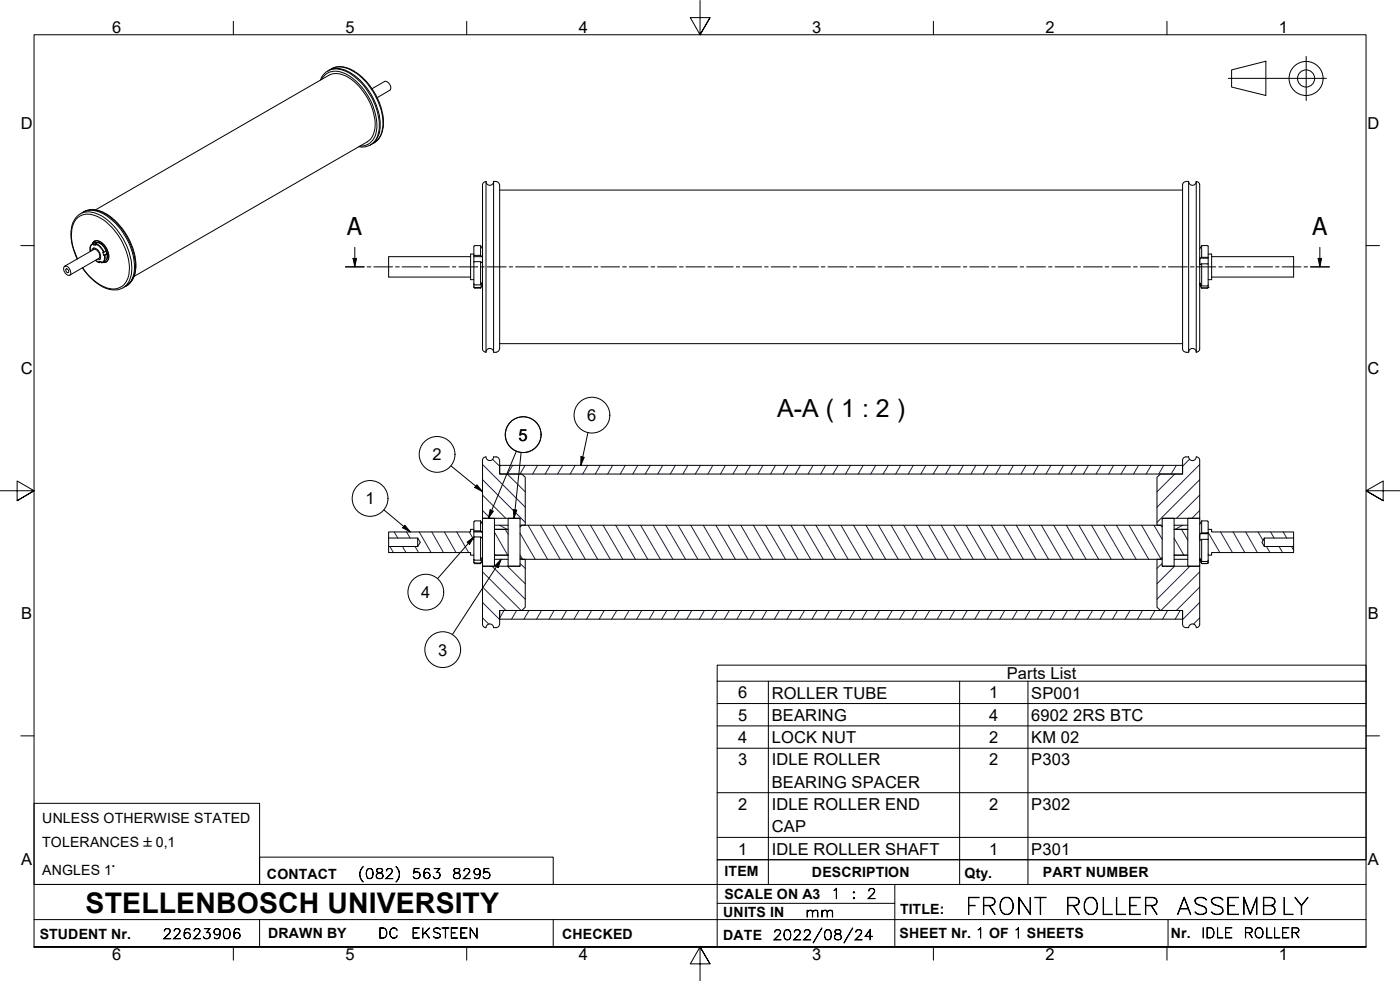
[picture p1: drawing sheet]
<svg xmlns="http://www.w3.org/2000/svg" width="410mm" height="287mm" viewBox="0 0 410 287" stroke-linecap="round" stroke-linejoin="round" font-family="sans-serif">
<!-- layer: Hatch -->
<g fill="none" stroke="#1e1e47" stroke-width=".29">
<path d="M141.3 136l12.5 12.5M144.2 134.4l2.1 2.1 .1-.3M148.5 138.8l5.3 5.2M150.1 136.2l-1.5 2.6M153.7 136.2l-1.4 2.6M157.4 136.2l-1.4 2.6M161.1 136.2l-1.5 2.6M164.8 136.2l-1.5 2.6M168.4 136.2l-1.5 2.6M172.1 136.2l-1.5 2.6M175.8 136.2l-1.5 2.6M179.4 136.2l-1.5 2.6"/>
<path d="M183.1 136.2l-1.5 2.6M186.8 136.2l-1.5 2.6M190.4 136.2l-1.5 2.6M194.1 136.2l-1.5 2.6M197.7 136.2l-1.4 2.6M201.4 136.2l-1.4 2.6M205.1 136.2l-1.5 2.6M208.7 136.2l-1.4 2.6M212.4 136.2l-1.5 2.6M216.1 136.2l-1.5 2.6M219.8 136.2l-1.6 2.6M223.4 136.2l-1.5 2.6"/>
<path d="M227.1 136.2l-1.5 2.6M230.8 136.2l-1.5 2.6M234.4 136.2l-1.5 2.6M238.1 136.2l-1.5 2.6M241.7 136.2l-1.4 2.6M245.4 136.2l-1.5 2.6M249 136.2l-1.4 2.6M252.7 136.2l-1.4 2.6M256.4 136.2l-1.4 2.6M260.1 136.2l-1.5 2.6M263.7 136.2l-1.4 2.6M267.4 136.2l-1.5 2.6"/>
<path d="M271.1 136.2l-1.5 2.6M274.8 136.2l-1.6 2.6M278.4 136.2l-1.5 2.6M282.1 136.2l-1.5 2.6M285.8 136.2l-1.5 2.6M289.4 136.2l-1.5 2.6M293.1 136.2l-1.5 2.6M296.7 136.2l-1.4 2.6M300.4 136.2l-1.4 2.6M304 136.2l-1.4 2.6M307.7 136.2l-1.4 2.6M311.4 136.2l-1.5 2.6"/>
<path d="M315.1 136.2l-1.5 2.6M318.7 136.2l-1.5 2.6M322.4 136.2l-1.5 2.6M326.1 136.2l-1.5 2.6M329.8 136.2l-1.6 2.6M333.4 136.2l-1.5 2.6M337.1 136.2l-1.5 2.6M340.7 136.2l-1.4 2.6M344 138.8l-5.2 5.2M344.4 136.2l-1.5 2.6M348.3 134.4l-2 2.1M351.3 136l-12.5 12.5"/>
<path d="M114.2 160l1 1.7M115.4 155.7l1.1 1.8M117.9 160l1 1.7M119.1 155.7l1 1.8M121.5 160l1.1 1.7M122.7 155.7l3.5 6M126.4 155.7l3.5 6M130.1 155.7l3.4 6M133.7 155.7l3.5 6M137.4 155.7l1.3 2.4M141.3 149.4l2.3 2.3M141.3 144.9l6.8 6.8"/>
<path d="M141.3 140.4l12.5 12.5M144.8 155.8l3.9 6.7M146.3 153.7l2.2 1.3M148 155l.8 1.4M152.3 156.1l4.4 7.6M154.6 153.7l5.7 10M158.2 153.7l5.8 10M161.9 153.7l5.8 10M165.6 153.7l5.8 10M169.2 153.7l5.8 10M172.9 153.7l5.8 10M176.6 153.7l5.8 10"/>
<path d="M180.3 153.7l5.8 10M183.9 153.7l5.8 10M187.6 153.7l5.8 10M191.3 153.7l5.7 10M194.9 153.7l5.8 10M198.6 153.7l5.7 10M202.2 153.7l5.8 10M205.9 153.7l5.8 10M209.6 153.7l5.7 10M213.2 153.7l5.8 10M216.9 153.7l5.8 10M220.6 153.7l5.8 10"/>
<path d="M224.2 153.7l5.8 10M227.9 153.7l5.8 10M231.6 153.7l5.8 10M235.3 153.7l5.7 10M238.9 153.7l5.8 10M242.6 153.7l5.7 10M246.3 153.7l5.7 10M249.9 153.7l5.8 10M253.6 153.7l5.7 10M257.2 153.7l5.8 10M260.9 153.7l5.8 10M264.6 153.7l5.7 10"/>
<path d="M268.2 153.7l5.8 10M271.9 153.7l5.8 10M275.6 153.7l5.8 10M279.3 153.7l5.7 10M282.9 153.7l5.8 10M286.6 153.7l5.8 10M290.3 153.7l5.7 10M293.9 153.7l5.8 10M297.6 153.7l5.7 10M301.2 153.7l5.8 10M304.9 153.7l5.8 10M308.5 153.7l5.8 10"/>
<path d="M312.2 153.7l5.8 10M315.9 153.7l5.8 10M319.6 153.7l5.8 10M323.2 153.7l5.8 10M326.9 153.7l5.8 10M330.6 153.7l5.8 10M334.3 153.7l5.6 9.9M337.9 153.7l2.4 4.2M343.8 157.6l2.8 4.9M345.9 155l1.9 3.1M346.3 153.7l-2.2 1.3M351.3 149.4l-2.3 2.3"/>
<path d="M351.3 144.9l-6.8 6.8M351.3 140.4l-12.5 12.5M353.8 155.8l3.4 5.9M357.4 155.7l3.5 6M361.1 155.7l3.4 6M364.7 155.7l3.5 6M368.4 155.7l1.4 2.5M370.8 160l1.1 1.7M372 155.7l1.1 1.8M374.5 160l1 1.7M375.7 155.7l1 1.8M378.1 160l.7 1.1"/>
<path d="M141.3 176.4l5 5M141.3 171.8l6.8 6.9M141.3 167.4l11.3 11.3M144.1 165.7l9.7 9.7M144.8 162.1l.2 .4M147.6 178.7l-1.3 2.2M148.6 165.7l5.2 5.2M148.7 162.5h.1M151.3 178.7l-1.5 2.5M152.3 164.9l1.5 1.5M152.3 162.4l.7 1.3M154.9 178.7l-1.5 2.5"/>
<path d="M158.6 178.7l-1.5 2.5M162.2 178.7l-1.4 2.5M165.9 178.7l-1.4 2.5M169.5 178.7l-1.4 2.5M173.2 178.7l-1.4 2.5M176.9 178.7l-1.4 2.5M180.6 178.7l-1.5 2.5M184.2 178.7l-1.4 2.5M187.9 178.7l-1.5 2.5M191.6 178.7l-1.5 2.5M195.3 178.7l-1.6 2.5M198.9 178.7l-1.5 2.5"/>
<path d="M202.6 178.7l-1.5 2.5M206.2 178.7l-1.4 2.5M209.9 178.7l-1.5 2.5M213.6 178.7l-1.5 2.5M217.2 178.7l-1.4 2.5M220.9 178.7l-1.4 2.5M224.5 178.7l-1.4 2.5M228.2 178.7l-1.4 2.5M231.9 178.7l-1.5 2.5M235.6 178.7l-1.5 2.5M239.2 178.7l-1.5 2.5M242.9 178.7l-1.5 2.5"/>
<path d="M246.6 178.7l-1.5 2.5M250.3 178.7l-1.6 2.5M253.9 178.7l-1.5 2.5M257.6 178.7l-1.5 2.5M261.2 178.7l-1.4 2.5M264.9 178.7l-1.5 2.5M268.5 178.7l-1.4 2.5M272.2 178.7l-1.4 2.5M275.9 178.7l-1.5 2.5M279.5 178.7l-1.4 2.5M283.2 178.7l-1.5 2.5M286.9 178.7l-1.5 2.5"/>
<path d="M290.6 178.7l-1.5 2.5M294.2 178.7l-1.5 2.5M297.9 178.7l-1.5 2.5M301.6 178.7l-1.5 2.5M305.2 178.7l-1.5 2.5M308.9 178.7l-1.5 2.5M312.5 178.7l-1.4 2.5M316.2 178.7l-1.4 2.5M319.9 178.7l-1.5 2.5M323.5 178.7l-1.4 2.5M327.2 178.7l-1.4 2.5M330.9 178.7l-1.5 2.5"/>
<path d="M334.5 178.7l-1.4 2.5M338.2 178.7l-1.5 2.5M340.3 164.9l-1.5 1.5M341.9 178.7l-1.5 2.5M343.8 162.5h.1M343.9 165.7l-5.1 5.2M345.6 178.7l-1.5 2.5M348.4 165.7l-9.6 9.7M351.3 176.4l-5 5M351.3 171.8l-6.9 6.9M351.3 167.4l-11.4 11.3M353.8 162.2l.1 .3"/>
<path d="M141.3 180.9l1.8 1.8M351.3 180.9l-1.9 1.8"/>
</g>
<!-- layer: Visible Edges(ISO) -->
<g fill="none" stroke="#000" stroke-width=".29">
<path d="M93.8 23.4a5.4 5.4 0 0 1 7.9-2.6 18.6 18.6 0 0 1 9.5 17.4 5.2 5.2 0 0 1-6.2 4.7M96.6 20.4a6.1 6.1 0 0 1 7 .6 19.5 19.5 0 0 1 8.5 15.6 5.8 5.8 0 0 1-2.9 5.4M97 20.1a6.8 6.8 0 0 1 7.4 1.2 19 19 0 0 1 7.8 16.1l-.4 1.7a4.8 4.8 0 0 1-2.3 2.7M108.9 26l3.7-2.2a1.73 1.73 0 0 1 1.5 2.6l-3.7 2.2M141.3 54.1v48a.98 .98 0 0 0 1 1M142.3 53.1v50a1.11 1.11 0 0 1 1.1-1.1 1.11 1.11 0 0 1 1.1 1.1M144.5 53.1a1.13 1.13 0 0 1-1.1 1.1 1.13 1.13 0 0 1-1.1-1 .98 .98 0 0 0-1 .9M145.3 53.2a.98 .98 0 0 1 .9 .9M145.3 53.1h-.8v50h.8M146.3 55.6h200M146.3 54.1v48M346.3 54.1v48a.98 .98 0 0 0 .9 1"/>
<path d="M347.2 53.2a.98 .98 0 0 0-.9 .9M347.3 53.1h.7v50h-.7M348 53.1a1.13 1.13 0 0 0 1.2 1.1 1.13 1.13 0 0 0 1.1-1 .98 .98 0 0 1 1 .9M350.3 53.1v50a1.11 1.11 0 0 0-1.1-1.1 1.11 1.11 0 0 0-1.2 1.1M351.3 54.1v48a.98 .98 0 0 1-1 1M18.7 78.1a1.19 1.19 0 0 1 1.8 .9 .89 .89 0 0 1 .3 1 .89 .89 0 0 1-.9 .6 2.22 2.22 0 0 1-1.2-2.5zM18.9 77.9l8.5-4.9a1.7 1.7 0 0 1 1.5 2.6l-8.5 4.9M19.3 78.8a.65 .65 0 0 1 .7 .3 .65 .65 0 0 1-.1 .7l-.6-.5zM22.6 75.8a13.9 13.9 0 0 1-1.3-10.4 4.9 4.9 0 0 1 6.9-2.9 18.2 18.2 0 0 1 9.6 11.2 10.3 10.3 0 0 1-.8 9.8 6.1 6.1 0 0 1-7.7 0l-3.1-2.5-2.1-2.6M23.9 62.4a6.1 6.1 0 0 1 7 .5 18.7 18.7 0 0 1 8.3 17.4l-.8 2-.9 1-1.1 .7M24.3 62.1a6.9 6.9 0 0 1 7.6 1 18.7 18.7 0 0 1 7.8 16l-.1 .5a5.6 5.6 0 0 1-2.8 4.2M26.9 73.4a.94 .94 0 0 1 .8-.8 .94 .94 0 0 1 .9 .6 1.8 1.8 0 0 1 .3 2.8h-.5"/>
<path d="M27.1 71.4a1.44 1.44 0 0 1 2.4-.5 4.8 4.8 0 0 1 2.1 5.3l-.4 .5-1 .1M27.1 71.4a1.63 1.63 0 0 0-.6 2.1M27.6 72.5l-.4 .2M27.7 70.6l-.6 .8M27.9 76.2l1.2 .7M28 61.4l68.3-39.4a6.2 6.2 0 0 1 6.7 1.3 17.5 17.5 0 0 1 6.8 14.3l-1 2.7-1.3 1.2-68.3 39.4M28 70.9l-.9 .5M28 71.4l-.6 .3M28.1 70.9a3.7 3.7 0 0 1 3.1 4.9M28.3 71.2l-.3-.3-.6 .4v.4l.7 .1-.1-.4 .6-.5 .9 .4 1 1.2 .6 .9-1 .4 .3 1 1-.4-.2-.2-.8 .6M28.9 71l.2 .1M29.1 71l.1 .2"/>
<path d="M29.4 71.3l.6 .3M29.5 75.8l-.4 .2M29.6 76.6l-.5 .2-.1-.3h.6l.1 .4 .5-.1M29.6 71.3h-.1M31 73.5l.2 .7M31.2 76.7l-1 .1M31.4 74.4l-.1 1.2a1.53 1.53 0 0 1-1.1 1.2M31.4 75.4h.1M31.4 75.1l.1 .1M31.4 74.1v.7M31.4 75.2v.1M31.5 74.6l-.1 .1"/>
<path d="M137.8 75.1h-24v6h24M138.7 74.9l2-.1 .5 .3h-2.5M138.7 74.9v1.8M138.7 72.1v2.8M138.7 76.7v6.4M138.7 74.4h-.9v7.5h.9M140.7 71.9h-1.7l-.2 .2M140.7 71.9v2.9M140.7 76.6v6.8M140.7 71.9l.6 .9M141.2 75.1v1.9l-.5-.4-2 .1M351.3 75.6h2.5"/>
<path d="M351.9 75.3l1.9 .1M351.9 77.2l1.9 .1M351.9 75.3l-.6 .3v.9v1l.6-.3M351.9 71.9v3.4M351.9 77.2v6.5M351.9 71.9l-.6 .9M351.9 71.9h1.6M353.5 71.9l.3 .2v3.3M353.8 75.4v1.9M353.8 77.3v6.8M353.8 74.4h1v7.5h-1M354.8 75.1h24v6h-24"/>
<path d="M138.7 83.1l.3 .3h1.7l.5-.8v.7M138.7 83.1v.9M138.7 84v.1M138.7 83.3h.2M138.8 84.1l.2 .2h1.7M140.7 83.3h.5M140.7 84.2v.1M141.2 83.3l-.5 .9h-1.7l-.3-.2M141.3 83.4l-.6 .9M351.3 83.4l.6 .9M351.3 83.5v-.7l.6 .9h1.6l.3-.2M351.7 83.5h-.4l.6 .8h1.6l.3-.2"/>
<path d="M351.9 84.3h.1M351.9 84.3h1.6M353.8 84.1l-.3 .2M353.8 84.1h.1M146.2 102.1a.98 .98 0 0 1-.9 1M146.3 100.6h200M145.3 133.7a.98 .98 0 0 1 .9 1M145.3 133.7h-.8a1.11 1.11 0 0 1-1.1 1.1 1.11 1.11 0 0 1-1.1-1.1 1.04 1.04 0 0 0-1 1v17h11v.2M146.3 136.2h200v2.6h-200zM146.3 134.8v4h6.5l1 .9v14h-1.5M113.8 157.5v2.5M122.3 157.5v2.5"/>
<path d="M138.7 155.5l2-.1 .5 .3h-2.5M138.7 155.5v1.8M138.7 155h-.9v.7h-24v1.8h8.5l.8 1.3-.8 1.2h-8.5v1.7h24v.8h.9M138.7 152.7v2.8M138.7 157.3v6.5M139 152.5h1.7M139 152.5l-.2 .3M140.7 157.2v6.8h.5v-.9l-.5 .9h-1.7l-.3-.2M140.7 152.5v2.9M140.7 152.5l.6 1M141.2 155.7v1.9l-.5-.4-2 .1M141.3 151.7v14"/>
<path d="M141.3 151.9l.1-.2h3.2l.2 .2v13.7l-.2 .1h-3.2l-.1-.1M144.8 153.7h4M144.8 155h4M148.9 151.7h3.2l.2 .2M148.9 151.7l-.1 .2v13.7l.1 .1M152.3 151.9v13.7M152.3 154.3l.5-.6h187l.5 .6M340.3 151.9v-.2h11v-17a1.04 1.04 0 0 0-1-1 1.11 1.11 0 0 1-1.1 1.1 1.11 1.11 0 0 1-1.2-1.1h-.8a.98 .98 0 0 0-.9 1v4.1h-6.5l-1 .9v14h1.5M340.3 151.9v13.7M340.3 151.9l.1-.2h3.2l.2 .2v13.7l-.2 .1h-3.2l-.1-.1M343.8 153.7h4M343.8 155h4"/>
<path d="M351.3 151.9l-.2-.2h-3.2l-.1 .2v13.7l.1 .1h3.3l.1-.1M351.3 151.7v14M351.3 156.2v1.9l.6-.2h1.9M351.9 152.5v3.5M351.9 157.9v6.5M351.9 152.5l-.6 1M351.9 152.5h1.6M353.5 152.5l.3 .3M353.8 156h-1.9l-.6 .2h2.5M353.8 156v1.9M353.8 155h1v.7h24v1.8h-8.6l-.7 1.3 .7 1.2h8.6v1.7h-24v.8h-1M353.8 152.7v3.3"/>
<path d="M353.8 157.9v6.8M370.2 157.5v2.5M378.8 157.5v2.5M138.7 163.8v.7M138.7 164.5v.2M138.7 164h.2M138.8 164.7l.2 .2M139 165h1.7M140.7 164.8v.2M141.2 164l-.5 .8h-1.7l-.3-.3M141.3 164l-.6 1M144.8 163.7h4"/>
<path d="M144.8 162.5h4M146.3 178.7h200v2.5h-200zM152.3 165.6l-.2 .1h-3.2M152.3 163.7h1.5v14.1l-1 .9h-6.5v4M152.3 165.6v.1h-11v17a.99 .99 0 0 0 1 1 1.13 1.13 0 0 1 1.1-1.1 1.13 1.13 0 0 1 1.1 1.2l.8-.1M152.3 163.2l.5 .5h187l.5-.5M340.3 163.7h-1.5v14.1l1 .9h6.5v4a.98 .98 0 0 0 .9 1h.8a1.11 1.11 0 0 1 1.2-1.1 1.11 1.11 0 0 1 1.1 1.2 1.04 1.04 0 0 0 1-1.1v-17h-11v-.1M343.8 163.7h4M343.8 162.5h4M351.3 164l.6 1M351.3 164h.4M351.9 164.4l-.6-.9v.5l.6 .9"/>
<path d="M351.9 164.9v.1M351.9 165h1.6M353.8 164.7l-.3 .2M353.8 164.1l-.3 .3h-1.6M353.8 164.7l-.3 .2h-1.6M146.2 182.7a.98 .98 0 0 1-.9 1"/>
</g>
<!-- layer: Visible Tangent Edges(ISO) -->
<path d="M94.2 23.3a5 5 0 0 1 7.1-1.6 18.1 18.1 0 0 1 8.9 16.4 4.8 4.8 0 0 1-4.8 4.6M96 20.8a7 7 0 0 1 7.8 1.6 19.2 19.2 0 0 1 7.3 15.1 6 6 0 0 1-2.6 4.9M22.7 75.8a13.7 13.7 0 0 1-1.3-10 4.6 4.6 0 0 1 6.7-2.6 17.6 17.6 0 0 1 9.2 11.4 8.6 8.6 0 0 1-1.4 9.1 5.7 5.7 0 0 1-6.8-.4l-2.9-2.5-2-2.4M24.6 62a6.7 6.7 0 0 1 7 1.1 19.4 19.4 0 0 1 8 15.7 6.2 6.2 0 0 1-2.5 4.8M27.1 71.3a1.57 1.57 0 0 1 2.6-.3 4.7 4.7 0 0 1 1.8 5.3l-.6 .4h-.6M27.4 71.4l-.8 .6-.1 1.5M27.4 71.3l-.3 .1M27.9 76.2l1.1 .6M28 71.5l1.1 .7 1.2 1.7M28.1 71.3l1.5 1.1 .9 1.4M30.6 74.8l-.2 1.5-.7 .5M30.7 74.7v1.3l-.5 .8" fill="none" stroke="#000" stroke-width=".29"/>
<!-- layer: Section View Lines(ISO) -->
<g fill="none" stroke="#000" stroke-width=".29">
<path d="M101.2 78.1h5.4M103.4 75.6h1l-.5 2.5zM103.9 72.4v5.7M107.5 78.1h1.1M109.5 78.1h5.4M115.8 78.1h1.1M117.7 78.1h5.6M124.1 78.1h1.1M126 78.1h5.6M132.5 78.1h1M134.4 78.1h5.5M140.8 78.1h1"/>
<path d="M142.7 78.1h5.5M149.1 78.1h1M151 78.1h5.5M157.4 78.1h1M159.3 78.1h5.5M165.7 78.1h1.1M167.6 78.1h5.6M174 78.1h1.1M176 78.1h5.4M182.3 78.1h1.1M184.3 78.1h5.4M190.6 78.1h1.1"/>
<path d="M192.5 78.1h5.6M198.9 78.1h1.1M200.9 78.1h5.5M207.3 78.1h1M209.2 78.1h5.5M215.6 78.1h1M217.5 78.1h5.5M223.9 78.1h1M225.8 78.1h5.5M232.2 78.1h1M234.1 78.1h5.5M240.5 78.1h1.1"/>
<path d="M242.4 78.1h5.6M248.8 78.1h1.1M250.8 78.1h5.4M257.1 78.1h1.1M259.1 78.1h5.4M265.4 78.1h1.1M267.3 78.1h5.6M273.7 78.1h1.1M275.7 78.1h5.5M282.1 78.1h1M284 78.1h5.5M290.4 78.1h1"/>
<path d="M292.3 78.1h5.5M298.7 78.1h1M300.6 78.1h5.5M307 78.1h1M308.9 78.1h5.6M315.3 78.1h1.1M317.2 78.1h5.6M323.6 78.1h1.1M325.6 78.1h5.4M331.9 78.1h1.1M333.9 78.1h5.4M340.2 78.1h1.1"/>
<path d="M342.1 78.1h5.6M348.6 78.1h1M350.5 78.1h5.5M356.9 78.1h1M358.8 78.1h5.5M365.2 78.1h1M367.1 78.1h5.5M373.5 78.1h1M375.4 78.1h5.5M381.8 78.1h1M383.7 78.1h5.6M386 75.6h1l-.5 2.5z"/>
<path d="M386.5 72.4v5.7"/>
</g>
<g fill="#000">
<path d="M103.4 75.6h1l-.5 2.5z" fill-rule="evenodd"/>
<path d="M386 75.6h1l-.5 2.5z" fill-rule="evenodd"/>
</g>
<!-- layer: Symbols(ISO) -->
<g fill="none" stroke="#000" stroke-width=".29">
<path d="M132 136.3l9.3 7.6M151.2 132.1l-8.2 19.6M152.6 132.4l-2.1 19.3M170.1 133.7l1 .2-1 2.3zM172.1 126.6l-2 9.6M112.4 149.2l7.7 6.5M118.6 153.7l1.5 2-2.2-1.2zM136.8 158.7l1.9-1.5-1.2 2.1zM138.7 157.2l-10.6 12.2M139.6 141.9l1.7 2-2.3-1.2zM143.5 149.2l1 .4-1.5 2.1zM150.3 149.2l1 .1-.8 2.4z"/>
<path d="M146.7 163.7l-.8 2.4-.9-.5zM146.7 163.7l-14.2 22.1M210 199.4v-4.7h190v4.7M210 199.4v52.3h190v-52.3M210 199.4h190M225 199.4v52.3M281 199.4v52.3M301 199.4v52.3M210 205.9h190M210 212.5h190M210 219h190M210 232h190"/>
<path d="M210 245.1h190"/>
<circle cx="128" cy="133" r="5.2"/>
<circle cx="153.2" cy="127.2" r="5.2"/>
<circle cx="173.3" cy="121.5" r="5.2"/>
<circle cx="108.4" cy="145.9" r="5.2"/>
<circle cx="124.7" cy="173.3" r="5.2"/>
<circle cx="129.6" cy="190.2" r="5.2"/>
</g>
<!-- layer: Border_0 -->
<g fill="none" stroke="#000" stroke-width=".29">
<path d="M68.3 6.2v4M136.7 6.2v4M205 .1v10.1l-2.9-5h5.8l-2.9 5 2.9-5M273.3 6.2v4M341.7 6.2v4M6.1 71.9h3.9M400 71.9h3.9M0 143.7h10l-5-2.9v5.8l5-2.9-5 2.9M410 143.7h-10l5-2.9v5.8l-5-2.9 5 2.9M6.1 215.4h3.9M400 215.4h3.9M10 277.2v-267h390v267h-390h390"/>
<path d="M68.3 277.2v3.9M136.7 277.2v3.9M273.3 277.2v3.9M341.7 277.2v3.9M207.9 282.1l-2.9-4.9 2.9 4.9h-5.8l2.9-4.9v10"/>
</g>
<!-- layer: Sketch Geometry(ISO) -->
<g fill="none" stroke="#000" stroke-width=".29">
<path d="M382.5 16.5v12.9M359.7 22.9h28.7M360.6 20.5l10-2.6v10.1l-10-2.5zM10 235.2h66v23.7h-66zM10 258.9h390M76 250.9h86v8h-86zM225 251.7v7.2M262 258.9v18.3M281 251.7v7.2M301 251.7v7.2M400 251.7h-190v25.5M10 277.2h390"/>
<path d="M10 269.2h390M76 269.2v8M162 269.2v8M210 264.4h52M342 269.2v8"/>
<circle cx="382.4" cy="23" r="5"/>
<circle cx="382.4" cy="23" r="2.51"/>
</g>
<!-- layer: Symbols(ISO) -->
<g fill="#000">
<path d="M170.1 133.7l1 .2-1 2.3z" fill-rule="evenodd"/>
<path d="M118.6 153.7l1.5 2-2.2-1.2z" fill-rule="evenodd"/>
<path d="M136.8 158.7l1.9-1.5-1.2 2.1z" fill-rule="evenodd"/>
<path d="M139.6 141.9l1.7 2-2.3-1.2z" fill-rule="evenodd"/>
<path d="M143.5 149.2l1 .4-1.5 2.1z" fill-rule="evenodd"/>
<path d="M150.3 149.2l1 .1-.8 2.4z" fill-rule="evenodd"/>
<path d="M146.7 163.7l-.8 2.4-.9-.5z" fill-rule="evenodd"/>
</g>
<text font-size="8.3" x="25.1" y="267.2">STELLENBOSCH UNIVERSITY</text>
<text font-size="7.3" x="227.5" y="121.9">A-A ( 1 : 2 )</text>
<g font-size="7.2">
<text x="101.7" y="68.9">A</text>
<text x="384.3" y="68.9">A</text>
</g>
<g font-size="6.7">
<text x="282.6" y="267.7">FRONT</text>
<text x="311.7" y="267.7">ROLLER</text>
<text x="344.6" y="267.7">ASSEMBLY</text>
</g>
<g font-size="4.8">
<text x="32.8" y="9.7">6</text>
<text x="101.2" y="9.7">5</text>
<text x="169.5" y="9.7">4</text>
<text x="237.8" y="9.7">3</text>
<text x="306.1" y="9.7">2</text>
<text x="374.5" y="9.7">1</text>
<text x="6.1" y="37.8">D</text>
<text x="400.4" y="37.8">D</text>
<text x="6.1" y="109.6">C</text>
<text x="400.4" y="109.6">C</text>
<text x="172" y="123.3">6</text>
<text x="151.8" y="129">5</text>
<text x="126.6" y="134.8">2</text>
<text x="107" y="147.7">1</text>
<text x="123.3" y="175.1">4</text>
<text x="6.2" y="181.3">B</text>
<text x="400.5" y="181.3">B</text>
<text x="128.3" y="191.9">3</text>
<text x="294.8" y="198.8">Parts List</text>
<text x="216.2" y="204.4">6</text>
<text x="226" y="204.5">ROLLER TUBE</text>
<text x="289.6" y="204.4">1</text>
<text x="301.9" y="204.5">SP001</text>
<text x="216.2" y="211">5</text>
<text x="226" y="211">BEARING</text>
<text x="289.6" y="211">4</text>
<text x="301.9" y="211">6902</text>
<text x="314.2" y="211">2RS BTC</text>
<text x="216.2" y="217.5">4</text>
<text x="226" y="217.5">LOCK NUT</text>
<text x="289.6" y="217.5">2</text>
<text x="301.9" y="217.5">KM 02</text>
<text x="216.2" y="224">3</text>
<text x="226" y="224">IDLE ROLLER</text>
<text x="289.6" y="224">2</text>
<text x="301.9" y="224">P303</text>
<text x="226" y="230.6">BEARING SPACER</text>
<text x="216.2" y="237.1">2</text>
<text x="226" y="237.1">IDLE ROLLER END</text>
<text x="289.6" y="237.1">2</text>
<text x="301.9" y="237.1">P302</text>
<text x="226" y="243.7">CAP</text>
<text x="216.2" y="250.1">1</text>
<text x="226" y="250.2">IDLE ROLLER SHAFT</text>
<text x="289.6" y="250.1">1</text>
<text x="301.9" y="250.1">P301</text>
<text x="6.2" y="253.1">A</text>
<text x="400.5" y="253.1">A</text>
<text x="32.8" y="281.1">6</text>
<text x="101.2" y="281.1">5</text>
<text x="169.5" y="281.1">4</text>
<text x="237.8" y="281.1">3</text>
<text x="306.1" y="281.1">2</text>
<text x="374.5" y="281.1">1</text>
</g>
<g font-size="4.1">
<text x="12.4" y="240.9">UNLESS OTHERWISE STATED</text>
<text x="12.4" y="247.9">TOLERANCES ±0,1</text>
<text x="12.4" y="256">ANGLES 1°</text>
<text x="78.2" y="257.2">CONTACT</text>
<text x="212.2" y="256.5">ITEM</text>
<text x="237.7" y="256.7">DESCRIPTION</text>
<text x="282.4" y="256.9">Qty.</text>
<text x="305.4" y="256.8">PART NUMBER</text>
<text x="212.1" y="263">SCALE ON A3</text>
<text x="211.8" y="268.4">UNITS IN</text>
<text x="263.5" y="267.7">TITLE:</text>
<text x="11.6" y="274.8">STUDENT Nr.</text>
<text x="78.5" y="274.6">DRAWN BY</text>
<text x="164.6" y="274.8">CHECKED</text>
<text x="211.8" y="275.1">DATE</text>
<text x="263.4" y="274.6">SHEET Nr. 1 OF 1 SHEETS</text>
<text x="342.8" y="274.5">Nr.</text>
</g>
<g font-size="4">
<text x="104.8" y="257.2">(082)</text>
<text x="120.6" y="257.2">563</text>
<text x="132.3" y="257.2">8295</text>
<text x="243.3" y="263">1</text>
<text x="249.3" y="263">:</text>
<text x="253.8" y="263">2</text>
<text x="235.8" y="268.4">mm</text>
<text x="47.6" y="274.8">22623906</text>
<text x="110.7" y="274.6">DC</text>
<text x="120.4" y="274.6">EKSTEEN</text>
<text x="226.3" y="275.1">2022/08/24</text>
<text x="351.7" y="274.5">IDLE</text>
<text x="364.1" y="274.5">ROLLER</text>
</g>
</svg>
